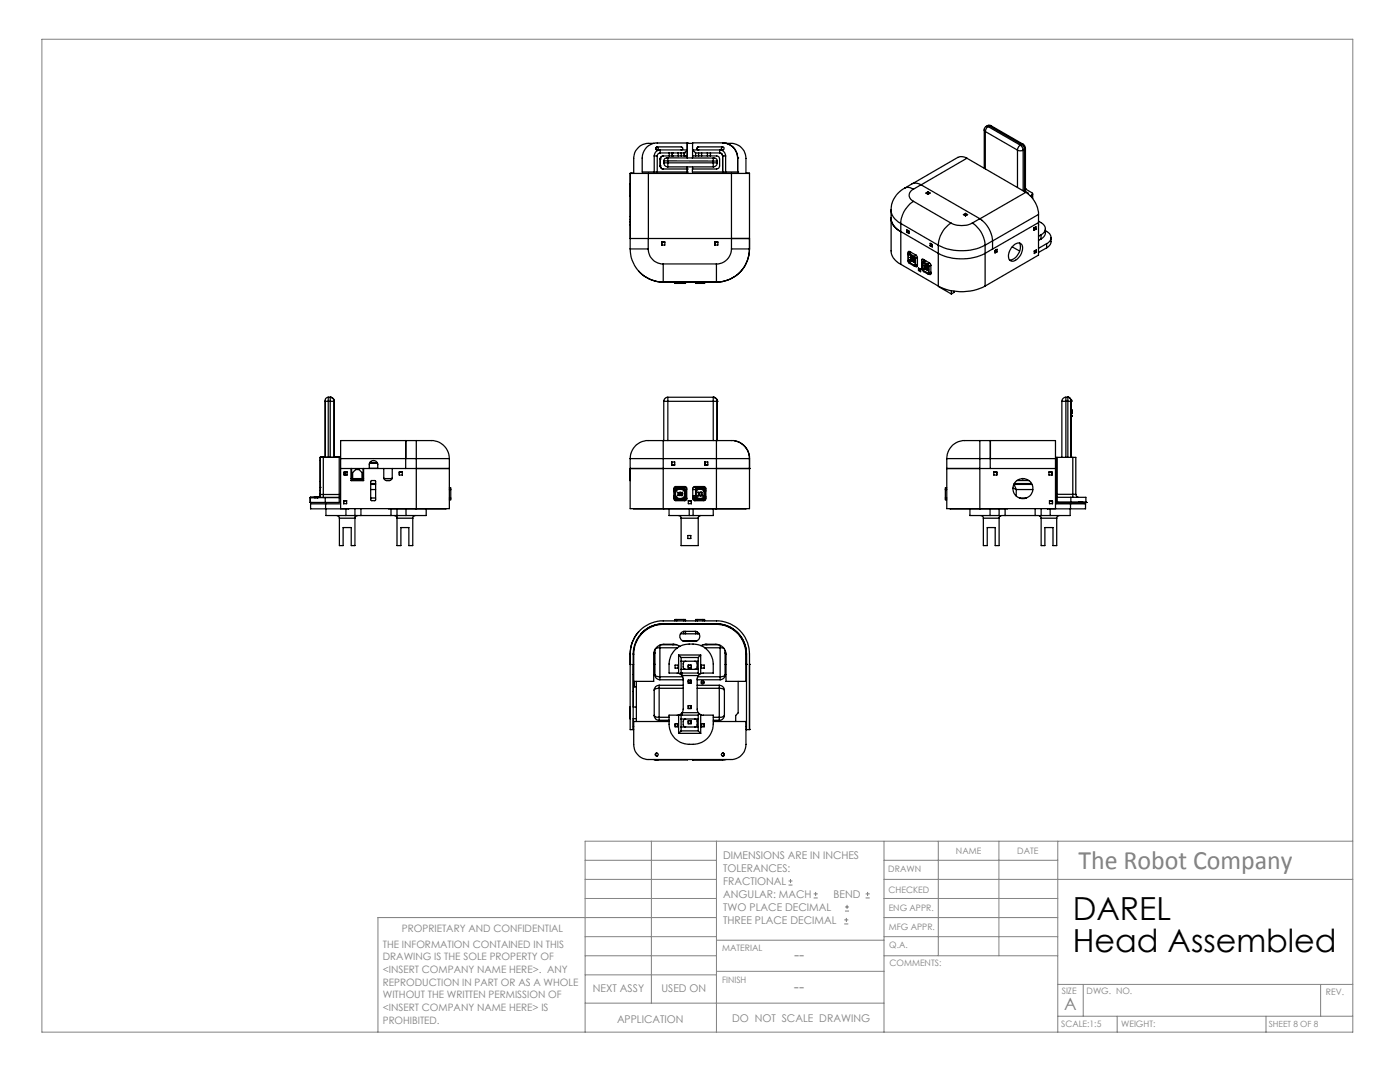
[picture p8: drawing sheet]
<svg xmlns="http://www.w3.org/2000/svg" width="279mm" height="216mm" viewBox="0 0 279 216" stroke-linecap="round" stroke-linejoin="round" font-family="sans-serif">
<g fill="none" stroke="#808080" stroke-width=".2">
<path d="M8.4 7.8h261.6v198.2h-261.6zM116.8 171.7h26.2M116.8 175.5h26.2M116.8 179.3h26.2M130 167.9v32.3M143 167.9v38.1M157.4 176.6h.8M157.4 175.8h.8M157.8 175.4v.8M162.4 179.2h.8M162.4 178.4h.8M162.8 178v.8"/>
<path d="M172.8 179.2h.8M172.8 178.4h.8M173.1 178v.8M176.4 167.9v38.1M176.4 171.7h34.7M176.4 175.5h93.6M176.4 179.3h34.7M187.3 167.9v22.8M199.4 167.9v22.8M211.1 167.9v38.1M270 167.9h-153.2v38.1M116.8 190.7h26.2"/>
<path d="M116.8 186.9h26.2M116.8 194.5h26.2M143 193.8h33.4M143 187.6h33.4M143 183.1h-67.6v22.9M168.5 184.4h.8M168.5 183.6h.8M168.6 181.8h.8M168.6 181h.8M168.9 183.2v.8M169.1 180.6v.8M176.4 190.7h34.7"/>
<path d="M176.4 183.1h34.7M176.4 186.9h34.7M211.1 196.4h58.9M216.2 196.4v6.4M263.6 196.4v6.4M116.8 200.2h59.6M211.1 202.8h58.9M223 202.8v3.2M252.7 202.8v3.2"/>
</g>
<g fill="none" stroke="#000" stroke-width=".25">
<path d="M125.8 36.7h.1M125.8 39.2h.1M125.8 34.6h3.6M125.8 36.8v2.3M126.1 34.6h.1M126.4 34.6h-.6v15.1M129.4 34.6h16.6M129.4 34.6v13M130.5 28.6a3.3 3.3 0 0 0-3.8 1.8l-.2 1.2v3M130.6 34.3h.6M130.6 31.1h.6M130.6 31.1v3.2"/>
<path d="M131.2 31.1v3.2M131.2 34.3h6M131.2 29.3l.2 .3-.3 .3M131.8 33.1a.6 .6 0 0 0 .6 .6h4.8M131.8 30.5a.6 .6 0 0 0-.6 .6M131.8 31.7h.1M131.8 33.1h.1M131.8 30.5v-.6a1.2 1.2 0 0 0-1.2 1.2M131.8 31.7v1.4M131.8 30.5h1.8M132.5 32.1h.8M132.5 32.5h.8"/>
<path d="M132.5 32.5a.85 .85 0 0 0 .8 .8M132.5 32.1v.4M133.3 31.5v.6M133.3 32.5v.8M133.3 31.5h-.2a.6 .6 0 0 0-.6 .6M133.3 32.1v.4M133.3 32.1h9M133.3 31.5h9M133.3 32.5h9M133.3 33.3h9M133.6 31.1h-1.2a.6 .6 0 0 0-.6 .6M133.6 30.5h.6"/>
<path d="M133.6 31.1h.6M133.6 30.5v.6M134.2 30.5h.1M134.2 31.1h.1M134.2 30.5h1.2M134.2 31.1h1.2M134.2 30.5v.6M135.4 30.5h.6M135.4 31.1h.6M135.4 30.5v.6M136 30.5h.6M136 31.1h.6"/>
<path d="M136 29.9a.3 .3 0 0 0 .3-.3 .3 .3 0 0 0-.3-.3h-4.8a.3 .3 0 0 0-.3 .3 .3 .3 0 0 0 .3 .3h6l-.6 .6M136 30.5v.6M136.6 30.5h.1M136.6 31.1h.1M136.6 31.1h.6M136.6 30.5v.6M137.2 34.3h.1M137.2 33.7h.1M137.2 28.5h.1M137.2 28.5h-6a2.95 2.95 0 0 0-3 3v2.8h2.4M137.2 28.5v3M137.2 33.3v1"/>
<path d="M137.2 28.6h1M138.2 31.1h.6M138.2 33.3v1h6M138.8 31.1h.6M138.8 30.5h.6M138.8 30.5v.6M139.4 29.9a.3 .3 0 0 1-.3-.3 .3 .3 0 0 1 .3-.3h4.8a.3 .3 0 0 1 .3 .3 .3 .3 0 0 1-.3 .3h-6l.6 .6M139.4 30.5h.6M139.4 31.1h.6M139.4 30.5v.6M140 31.1h1.2M140 30.5h1.2"/>
<path d="M140 30.5v.6M141.2 31.1h.6M141.2 30.5h.6M141.2 30.5v.6M141.8 31.1h1.2a.6 .6 0 0 1 .6 .6v1.4a.6 .6 0 0 1-.6 .6h-4.8M141.8 30.5h1.8M141.8 30.5v.6M142.3 31.5h.2a.55 .55 0 0 1 .6 .6M142.3 32.1h.8M142.3 31.5v.6M142.3 32.5h.8M142.3 32.5v.8"/>
<path d="M142.3 32.1v.4M143.1 32.5a.78 .78 0 0 1-.8 .8M143.1 32.1v.4M143.6 30.5a.6 .6 0 0 1 .6 .6M143.6 30.5h.1M143.6 30.5v-.6a1.2 1.2 0 0 1 1.2 1.2M144.2 29.3a.31 .31 0 0 0-.2 .4 .31 .31 0 0 0 .3 .2M144.2 31.1h.1M144.2 34.3h.1M144.2 31.1h.6M144.2 34.3h.6M144.2 28.5a3 3 0 0 1 3 3"/>
<path d="M144.2 28.5h.1M144.2 31.1v3.2M144.2 28.5h-6v3M144.8 34.3h2.4M144.8 31.1v3.2M144.9 28.6a3.2 3.2 0 0 1 3.9 2.2l.1 3.8M146 34.6h3.6M146 34.6v15.1M147.2 31.5h.1M147.2 34.3h.1M147.2 31.5v2.8M149 34.6h.6v15.1"/>
<path d="M149.3 34.6h.1M180.5 37.6a5 5 0 0 0-2.7 4.3M180.5 37.6l.8-.2 1 .3M182.3 37.7a1.28 1.28 0 0 0-.9 1.3 1.28 1.28 0 0 0 .9 1.2M183.8 36.9l-.7-.3-.7-.1-1.9 1.1M183.8 36.9l-1.5 .8M183.8 36.9l11.7 6.7M185 38.6l.2-.1 .2 .1M185.2 38.3v.5M185.2 38.3l.4 .2-.4 .3M185.2 38.3l-.4 .2 .4 .3M193 31.6l-1.1-.3-.7 .1-9 5.2"/>
<path d="M193 31.6l11.7 6.8M193 31.6l-9.2 5.3M196.4 25.9l.2 .3M196.4 25.9v7.7M196.6 26.2l6.5 3.8M196.6 26.2v7.5M196.8 25.2l-.3 .4-.1 .3M196.8 25.2l.4 .1M197.1 25.1l.3-.1 .4 .1M197.1 25.1h.4M197.1 25.1l-.3 .1M197.2 25.3l-.3 .2-.3 .7"/>
<path d="M197.2 25.3l6.4 3.7M197.5 25.1l6.4 3.7M197.5 25.1l-.3 .2M197.8 25.1h-.3M197.8 25.1l6.4 3.7M203.1 30l.4 .1 .7-.1M203.1 30v7.4M203.6 29l-.3 .2-.2 .8M203.6 29l.3 .2 .3 .8M203.9 28.8l.4 .4 .2 .6M203.9 28.8l-.3 .2M204.2 28.8l.3 .4 .1 .4"/>
<path d="M204.2 28.8h-.3M204.2 30v8.1M204.5 29.8l-.3 .2M204.5 29.8v8.4M204.6 37.7l1.3 .8a.26 .26 0 0 1 .2 .2 .26 .26 0 0 1-.2 .2M204.6 37.7h.1M204.6 29.6l-.1 .2M204.6 29.6v8.7M204.6 38.2l.5 .3M204.7 38.4a5.6 5.6 0 0 1 2.6 4.4M204.7 38.4l-9.2 5.3M205.1 38.5l.1 .2"/>
<path d="M205.1 38.5v.1M205.9 38.9l-.3 .2M205.9 38.9v.5M206.1 38.7v.9M125.8 49.7h3.6M125.8 47.6h3.6M125.8 49.7a6.6 6.6 0 0 0 6.6 6.6M125.8 43.2v.6M125.8 44.3v.6M125.8 44.9h.1M125.8 43.2h.1M125.8 43.8h.1"/>
<path d="M125.8 44.3h.1M127.5 54.1a6.4 6.4 0 0 0 4.9 2.2M129.4 49.7a3 3 0 0 0 3 3M129.4 47.6h20.2M129.4 47.6v2.1M132.1 48.3h.6v.6h-.6zM132.4 52.7v3.6M132.4 52.7h10.6M132.4 56.3h10.6M134.7 56.3v.3h.3M135 56.6h1.5M135 56.3v.3"/>
<path d="M136.5 56.3v.3M136.8 56.3v.3h-.3M138.8 56.3v.3h.4M139.2 56.6h1.1M139.2 56.3v.3M140.3 56.3v.3M140.6 56.3v.3h-.3M142.7 48.3h.6v.6h-.6zM142.7 48.3v.6M143 52.7v3.6M146 49.7a3 3 0 0 1-3 3M146 49.7h3.6"/>
<path d="M149.6 49.7a6.6 6.6 0 0 1-6.6 6.6M177.8 43.5a3.1 3.1 0 0 0 2 2.7M179.8 46.2l7.5 4.4a10.6 10.6 0 0 0 10.7-.9h.1M179.8 44.6a3.2 3.2 0 0 1-2-2.7v8.2a3.1 3.1 0 0 0 2 2.6M179.8 44.6l7.5 4.3M179.8 44.6v8.1M179.8 52.7l7.5 4.4M181.2 46v.2M181.2 46.2l-.2 .2M181.2 46.2l.2 .2M181.3 50.3v.3M181.3 52v-1.1l.2-.1 1 .6 .1 .2v1.2l-.1 .1-1-.5"/>
<path d="M181.3 52l.2 .4M181.4 46.1v.5l-.4-.2M181.4 46.1l-.4-.2v.5M181.4 46.1l-.2 .1M181.5 50.6h-.3l.1 1.8 1.2 .7 .2-.1M181.5 50.6l1 .6M181.5 50.2l1.5 .9 .1 2M181.5 50.2h-.2v.1M181.5 50.2l-.2 .1M181.6 51.4l.2 .3M181.6 51.4h.1M181.7 51.4l.4-.3v.3"/>
<path d="M181.7 51.4l.1 .3M181.7 51.8l-.4 .2M181.7 50.3h.1M181.8 50.3l-.5 .3M181.8 51.7l-.1 .2M181.8 51.8l.2 .3M181.8 51.8l-.1 .1M181.8 51.7l.2 .4M181.9 50.4l-.4 .2M181.9 51.5h.1M181.9 51.5l-.1 .2M181.9 51v.2"/>
<path d="M182 51.5l-.2 .2M182 52.1l-.5 .3M182 51.1l-.4 .3M182 51.6l.2 .3-.2 .1 .2 .2M182 51.6h.1M182 51.6l-.2 .1M182 52v.1M182.1 52h.2M182.1 52l.1 .1M182.1 51.6l.1 .4M182.2 51.8l-.1 .1M182.2 52h-.1"/>
<path d="M182.2 52.1l.1 .1M182.2 51.4l-.1 .1M182.2 51.4l-.3 .1M182.2 52.2l.1 .1M182.2 52h.1M182.2 51.4l-.2 .1M182.3 51.7v.5M182.3 51.7v.1M182.3 51.9l-.1 .1M182.3 52.1h-.1M182.3 40.2a5.5 5.5 0 0 0-2.5 4.4M182.3 51.8v.5"/>
<path d="M182.3 40.2l7.5 4.3M182.4 51.5l.1 .1M182.4 51.5l-.4 .1M182.4 51.5l-.3 .1M182.5 51.2l.2 .4M182.5 52.2l.1 .1M182.5 52.1l.1 .1M182.6 51.5l-.3 .2M182.6 51.6l-.3 .2M182.6 52.1l-.3 .2M182.6 53.1l.2 .1M182.7 51.6v1.4"/>
<path d="M182.8 50.9l-.3 .3M183.1 52.9h.1M183.1 53.1l-.1 .1h-.2M183.1 52.8l-.5 .3M183.1 51.4l-.4 .2M183.1 52.7l-.4 .3M183.1 53.1l-.3 .1M183.7 53.7v.5l-.4-.2M183.7 53.7l-.4-.2v.5M183.7 53.7l-.4 .3M183.9 53.5l.3 .5M183.9 51.9v1.6"/>
<path d="M184.1 53.4l-.2 .1M184.2 51.8l1.3 .7 .3 .5M184.2 51.8l-.2-.1-.1 .2M184.2 51.8l-.3 .1M184.4 52.3l-.3 .1 .1 1.6 1 .7 .2-.2M184.4 52.2v-.4l.2 .2-.4 .2M184.4 52.3l.7 .4M184.5 53l.1 .4-.1 .2M184.5 53h.1M184.5 53l.2 .3 .1-.1M184.7 53.4l.2 .4M184.7 53.4l-.2 .2"/>
<path d="M184.7 53.5l-.2 .1M184.7 53.6l-.5 .3M184.7 52l-.3 .3M184.8 53.2h.1M184.9 52.7l-.4 .3M184.9 53.8l.3 .2M184.9 53.7v.1M184.9 53.2l-.2 .2M184.9 52.8l-.4 .2M185 53.3v.5l-.1-.1M185 53.3h.1M185 53.7h-.1"/>
<path d="M185.1 53.8l.1 .1M185.1 53.3v.5M185.1 52.7l.3 .4M185.2 52.9l-.4 .3M185.2 53.9v.1M185.2 53l-.3 .2M185.3 53.1l-.3 .2M185.3 53.1l-.6 .3M185.3 53l-1.1-.6v1.5M185.3 53v1.6l-1.1-.7M185.3 53.7l-.2 .1M185.3 53.2l-.2 .1"/>
<path d="M185.3 53.8l-.1 .1M185.3 53.9l-.1 .1M185.3 53v.1M185.4 53.1v1.4M185.5 52.5l-.4 .2M185.7 54.4h.1M185.8 54.6l-.1 .2h-.2M185.8 54.4l-.5 .3 .2 .1M185.8 53v1.6M185.8 54.3l-.4 .2M185.8 52.9l-.4 .2M185.8 54.6l-.3 .2"/>
<path d="M185.8 48.9l-.2 .1M185.8 48.7v.2M185.8 48.9l.3 .1M186.1 48.8l-.5-.3v.5M186.1 48.8v.5l-.5-.3M186.1 48.8l-.3 .1M187.3 48.9a10.5 10.5 0 0 0 9.3 0M187.3 57.1a10.2 10.2 0 0 0 9.3 0M187.3 48.9v8.2M187.4 57.2l2.5 1.5M189.8 44.5a4.8 4.8 0 0 0 4.2 0M189.8 44.5a5.6 5.6 0 0 0-2.5 4.4"/>
<path d="M189.9 58v.7M190.4 58.1v.2l-.5 .4M192.5 43l.2-.1 .2 .1M192.7 42.6l.4 .2-.4 .3M192.7 42.6l-.4 .2 .4 .3M192.7 42.6v.5M194 44.5a5.5 5.5 0 0 1 2.6 4.4M195.5 43.6l.5 .4M195.5 43.6l-1.5 .9M196 44a5.8 5.8 0 0 1 2.1 4.1M196.6 48.9v8.2M198 48.1l-1.4 .8"/>
<path d="M198.1 48.1v1.6M198.6 50h.1M198.6 50l.2 .1M198.6 50v.5l.4-.3M198.6 50l.4-.3v.5M198.8 50.1l-.2 .1M198.8 49.8v.3M198.8 50.1l.2 .1M202 49.2l1.5 .9M202 49.2a1.13 1.13 0 0 1 2-.2 2.6 2.6 0 0 1-2.1 3.1 1.28 1.28 0 0 1-.5-1.9zM203.4 48.5a2.59 2.59 0 0 1-1.9 3.4M206.3 45.5h.1"/>
<path d="M206.3 45.5l.3 .1M206.3 45.5l.5-.2v.4l-.5 .3zM206.4 50.1v.5l.4-.3M206.4 50.1l.4-.3v.5M206.4 50.1l.4 .2M206.6 45.4v.2M206.6 45.6l-.3 .1M206.6 45.6l.2 .1M207.3 44.8v.1M207.3 44.1l.5 .3a1.28 1.28 0 0 1 .8 1.2 1.28 1.28 0 0 1-.8 1.2M207.3 42.8l-9.2 5.3M207.3 44.4l-9.2 5.3"/>
<path d="M207.3 42.8v8.1l-10.7 6.2M207.8 46.8l-.5 .4M207.8 46.8v.9M207.8 47.7l-.5 .3M208.6 45.6a1.72 1.72 0 0 1-.8 2.1M208.6 46a1.34 1.34 0 0 1 1.1 1.2 1.34 1.34 0 0 1-.8 1.4M208.9 48.6l-1.6 1M208.9 48.6v.9M208.9 49.5l-1.6 .9M209.8 47.4a1.72 1.72 0 0 1-.9 2.1M65.5 79.3a.63 .63 0 0 0-.6 .8M65.5 79.3v.8"/>
<path d="M65.5 79.3h.4M65.9 79.3v.8M65.9 79.3a.78 .78 0 0 1 .8 .8M65.9 79.3h.1M65.9 79.3a.85 .85 0 0 1 .8 .8M133.3 79.3v.8M133.3 79.3a.85 .85 0 0 0-.8 .8M133.3 79.3h9M142.3 79.3v.8M142.3 79.3a.78 .78 0 0 1 .8 .8M142.3 79.3h.1M212.7 79.3v.8"/>
<path d="M212.7 79.3a.85 .85 0 0 0-.8 .8M212.7 79.3h.4M213.1 79.3v.8M213.1 79.3a.6 .6 0 0 1 .6 .6M213.1 79.3h.1M213.7 79.9v.2M213.7 79.9h.1M213.7 80h.1M213.7 80v11.3M61.9 99.3h3v1M61.9 99.3h.1M61.9 99.3h2.6"/>
<path d="M62.7 99.2h.6M62.7 99.2h.1M62.7 99.3h.6M62.7 99.3h.1M63.3 99.2h.1M63.3 99.2h-1.4v1.1M63.3 99.3h.1M63.9 98.6a.54 .54 0 0 1-.6 .6M63.9 91.3h.6M63.9 98.6a.6 .6 0 0 1-.6 .6M63.9 98.6v.1a.54 .54 0 0 1-.6 .5M63.9 97.3v.6"/>
<path d="M63.9 97.3h.1M63.9 96.1v1.2M63.9 91.3v.6M63.9 91.3h3.8M63.9 98.6h.1M63.9 97.9h.1M63.9 96.1h.1M63.9 91.9h.1M63.9 98.7h.6M63.9 98.7a.6 .6 0 0 1-.6 .6M63.9 91.3h.1M63.9 91.3v7.4"/>
<path d="M64.5 98.7v.6M64.5 91.3h.6M64.5 91.3h.1M64.5 99.3h3.2M64.5 98.7h3.2M64.5 91.3v7.4M64.9 80.1h.6M64.9 80.1v11.2h-.4M65.5 80.1h.4M65.5 80.1v11.2M65.9 80.1h.8M65.9 80.1v11.2"/>
<path d="M66.5 91.3h.6M66.7 80.1h.1M66.7 80.1v11.2M66.7 80.1v11.2h.4M67.1 91.3h.1M67.7 99.3h.1M67.7 98.7v.6M67.7 91.3h.1M67.7 99.3v1h-2.8M67.7 91.3v7.4M68 93.5h21.7M68 91.5h15.1"/>
<path d="M68 91.5v10h15.1M68.6 99.9h.6v.6h-.6zM68.6 99.9h.6M68.7 94.2h.6v.6h-.6zM69 94.2v.6M70.1 93.5v2.4h2.5v-2.4M70.1 95.5h.1M70.2 93.5v2.4M70.4 94.3l.6-.6h.6l.6 .6v1.4h-1.8zM70.4 95.5h1.8M72.5 93.5v2.4M72.5 95.5h.1"/>
<path d="M73.7 93.5v-.8a.85 .85 0 0 1 .8-.8 .85 .85 0 0 1 .9 .8v.8M73.7 93.5h1.7M73.7 92.5h1.7M73.9 92.2v.3M74 99.4h1M74 97.7h1M74 96.5h1M74 96.7h1M74 92.1v.2h1.3M74 96l.8-.1 .2 .1v3.8l-.2 .1h-.6l-.2-.1zM76.6 93.5v1.8a.6 .6 0 0 0 .6 .6M76.6 95.5h1.6"/>
<path d="M77.1 95.9h.7M78.3 93.5v1.8a.6 .6 0 0 1-.6 .6M79.7 94.2h.6v.6h-.6zM81 87.9v3.6zM81 91.5v2M83.1 87.9v3.6M83.1 87.9h1.8a4 4 0 0 1 4.7 3.2l.1 .4M83.1 91.5h6.6M83.1 87.9h-15.1v3.6M83.1 91.5v10M89.7 97.4h.3v.3M89.7 91.5v10h-6.6"/>
<path d="M89.7 99.4h.3M89.7 97.7h.3M90 99.4v.3h-.3M90 97.7v1.7M125.8 91.5h6.6M125.8 91.5v10h6.6M132.4 87.9h-1.9a4.1 4.1 0 0 0-4.6 2.7l-.1 .9M132.4 87.9v3.6M132.4 87.9h10.6M132.4 91.5h10.6M132.4 91.5v10M132.5 80.1h.8"/>
<path d="M132.5 80.1v7.8M133.3 80.1h9M133.3 80.1v7.8M134.1 92.2h.6v.6h-.6zM134.5 98a.81 .81 0 0 1 0 1.1M134.5 99.3h.2M134.5 97.8h.2M134.6 97.2l.2-.1h1.9l.3 .2v2.4l-.3 .2h-1.8l-.4-.2v-2.3zM134.7 97.7l.3-.3h1.6l.2 .3v1.7M134.7 99.4l.2 .3h1.7l.2-.3M134.8 98.4a.96 .96 0 0 1 1.5-.7 .96 .96 0 0 1 0 1.7 .96 .96 0 0 1-1.5-.7M135 97.6h1.5l.2 .3v1.3l-.2 .3h-1.5l-.2-.3v-1.3z"/>
<path d="M135.2 98.2l.3 .3 .2-.3-.2 .4 .2 .3-.2-.3-.3 .3 .2-.3zM135.8 98.2l.3 .3 .1-.3v.7h-.1a.18 .18 0 0 1-.3-.1 .18 .18 0 0 1 .1-.2l.1-.1zM135.9 98.6h.2v.2h-.2zM136.1 98.5h.1M136.7 99.7v.2M136.8 99.5h.3M136.8 99.4h.3M136.8 97.7h.3M137 97.3h-2.3v2.5h2M137.4 99.9h.6v.6h-.6zM137.4 99.9h.6M138.3 99.4h.5"/>
<path d="M138.3 97.7h.5M138.3 99.5h.4v.4M138.3 97.3l.3-.2h1.9l.3 .2 .1 2.3-.2 .2-2 .1-.4-.2zM138.4 97.3h2.2v2.5h-1.9M138.8 99.4l.2 .3h1.4l.2-.3M138.9 98a.96 .96 0 0 1 1.6 0M138.9 99a.92 .92 0 0 0 1.6 0M138.9 97.6h1.6v1.9h-1.6zM139.8 99l-.2-.4 .2-.4-.3 .3-.3-.3 .3 .4-.3 .4 .3-.4 .2 .4h.6l-.2-.2v-.6l-.1 .6-.2 .2M140.6 97.7l-.3-.3h-1.3l-.2 .2v1.8M140.6 99.3h.3M140.6 97.8h.3"/>
<path d="M140.7 92.2h.6v.6h-.6zM140.7 92.2v.6M140.9 98a.77 .77 0 0 0 0 1.1M142.3 80.1h.8M142.3 80.1v7.8M143 87.9v3.6M143 87.9h1.8a4 4 0 0 1 4.7 3.2l.1 .4M143 91.5h6.6M143 91.5v10M143.1 80.1h.1M143.1 80.1v7.8M146.6 88a3.5 3.5 0 0 1 3 3.5"/>
<path d="M149.6 93.5h-23.9l.1 2.4M149.6 93.5h.1M149.6 91.5v10h-6.6M188.7 99.4v.3h.2M188.7 99.4h.2M188.7 97.7h.2M188.7 97.7v1.7M188.9 97.4h-.2v.3M188.9 91.5h6.6M188.9 93.5h21.7M188.9 91.5v10h6.6M195.5 87.9h-1.8a4.1 4.1 0 0 0-4.6 2.7l-.2 .9"/>
<path d="M195.5 87.9v3.6M195.5 87.9h15.1v3.6M195.5 91.5h15.1M195.5 91.5v10M197.6 87.9v5.6M197.7 87.9v3.6M198.3 94.2h.6v.6h-.6zM202.1 97.4l.7 .3M202.3 96.7h3.7M202.4 96.7l.4 1M202.4 96.5h3.5M202.8 97.7h3.3"/>
<path d="M202.8 97.7v1.3M203 95.9h2.4M203.4 99.4h1.4M203.7 96.5v.2M203.9 95.5h.4M204 95.5h.1M204.6 96.5v.2M209.3 94.2h.6v.6h-.6zM209.4 99.9h.6v.6h-.6zM209.4 99.9h.6M209.9 94.2v.6M210.6 93.5h.1"/>
<path d="M210.6 91.5v10h-15.1M210.9 98.6v.6M210.9 98.6h3.2M210.9 99.2h2.8M210.9 91.3v7.3M210.9 99.2v1.1M211.9 80.1h.8M211.9 80.1v11.2M212.7 80.1h.4M212.7 80.1v11.2M213.1 80.1h.6M213.1 80.1v11.2"/>
<path d="M213.7 80.1h.1M213.7 83.1h.1M213.7 81.8h.1M213.7 82.9h.1M213.7 82.5h.1M213.7 82.3h.1M213.7 82h.1M213.7 81.8v1.1M213.7 82.9v.2M213.7 82.8v.2M213.7 82.5v.5M213.7 82v.5"/>
<path d="M213.7 82v.2M213.7 81.8v.3M213.7 82.8v.3M213.7 82.4v.4M213.7 82.1v.3M213.7 82v.1M213.7 81.8v.2M213.7 82.1v.2M213.7 82.3v.2M213.7 82.5v.3M213.7 82.2v.3M213.7 81.8v.4"/>
<path d="M213.7 82.4h.1M213.7 82.2v.2M213.7 82.8h.1M213.7 82.1h.1M213.7 99.2v1.1h3M213.7 99.2h3v1.1M214.1 98.6h.6M214.1 91.3h.6v7.3M214.1 98.6v.6M214.1 91.3h-3.2v9M214.1 91.3v7.3M214.7 98.6l.2 .5 .3 .1"/>
<path d="M61.9 100.3h3M61.9 100.3h.1M65 100.5h-3v1h3M65 100.5v1M65 100.5h3M65.1 101.5v1.4h3.9M67.2 102.9l.4 .1 .1 .4M67.7 103.4h3.1M67.7 103.4v5.5h.8v-3.6h1.6v3.6h.7v-5.5M69 102.9h1.8M69 101.5v1.4M69.6 101.5h-4.6"/>
<path d="M70.8 102.9h.1M70.8 103.4h.1M70.8 101.5v1.4M70.9 102.9h.4M70.9 102.9l-.1 .5M71.3 102.9h.7M71.3 102.9l-.3 .1-.2 .4M72 102.9h6M72 101.5v1.4M77.6 101.5h5.4M78 102.9h.7M78 101.5v1.4"/>
<path d="M78.7 102.9h.5M78.7 102.9l.5 .2v.3M79.2 102.9h.1M79.2 102.9v.5M79.2 102.9h1.8M79.2 103.4h3.2M79.2 103.4v5.5h.8v-3.6h1.6v3.6h.8v-5.5M79.2 101.5v1.4M81 101.5v1.4M82.9 102.9l-.4 .1-.1 .4M83 101.5h.1M85.1 101.5v1.4h-4.1"/>
<path d="M89 101.5h-6M126.5 101.5h6M132.4 101.5h10.6M132.5 101.5h.1M132.5 101.5h10.4M133.5 101.5v1.4h4M135.4 102.9l.4 .1 .1 .4M135.9 103.4h3.4M135.9 103.4v5.5h3.4v-5.5M137.3 106.9h.6v.6h-.6zM137.5 102.9h.8M137.5 101.5v1.4"/>
<path d="M138.3 101.5v1.4M139.8 102.9l-.4 .2-.1 .3M142.3 101.5v1.4h-4M142.9 101.5h.1M148.9 101.5h-6M189.6 101.5h6M193.6 101.5v1.4h4M195.6 101.5h.1M195.8 102.9l.4 .2 .1 .3M196.3 103.4h3.1M196.3 103.4v5.5h.7v-3.6h1.6v3.6h.8v-5.5M197.6 102.9h1.8"/>
<path d="M197.6 101.5v1.4M199.4 102.9h.2M199.4 101.5v1.4M199.6 102.9l-.2 .5M200.6 102.9h-1M200.6 102.9h6M200.6 101.5v1.4M201 101.5h-5.4M206.6 102.9h.9M206.6 101.5v1.4M207.5 102.9l.3 .5M207.8 102.9h-.3"/>
<path d="M207.8 102.9h1.8M207.8 103.4h3.1M207.8 103.4v5.5h.7v-3.6h1.6v3.6h.8v-5.5M207.8 101.5v1.4M209 101.5h4.6M209.6 101.5v1.4M210.6 100.5h3M210.9 100.3h.1M210.9 100.3h5.8M211.4 102.9l-.4 .1-.1 .4M213.6 101.5v1.4h-4M213.6 100.5h3v1h-3"/>
<path d="M213.6 100.5v1M215.3 100.3h.6M215.3 100.3h.1M215.9 100.3h.1M216.7 100.3h.1M125.8 132.6h.1M125.8 130.5a6.6 6.6 0 0 1 6.6-6.6h10.6a6.6 6.6 0 0 1 6.6 6.6v15.1h-.6v-15.1M125.8 130.5v15.1h.6v-15.1M126.4 130.5h.1M126.4 132.6h.1M126.4 134.5h.1M126.4 138h.1"/>
<path d="M126.6 136v1.1h.4M127 136v8M127.5 126.1a6.8 6.8 0 0 0-1.7 4.4M130.5 134.6h.2M130.5 132.6h.2M130.5 130.2h.2M130.5 130.4h.2M130.6 137.7v5M130.7 134.7a.89 .89 0 0 0 1 .3M130.7 134.7a.96 .96 0 0 0 1 .9M130.7 129.6v5.1M131.6 136.7v.6"/>
<path d="M131.6 136.7a.96 .96 0 0 0-1 1M131.6 137.3a.89 .89 0 0 0-1 .4M131.6 136.7h4.7M131.6 137.3v5.8M131.6 137.3h4.7M131.7 135v.6M131.7 128.7v.6M131.7 129.3l-.9 .2M131.7 129.3v5.7M131.7 135.6h4.6M131.7 129.3h3.5M131.7 135h4.5"/>
<path d="M131.9 128.7h3.1M132.4 124.5a5.8 5.8 0 0 0-4.5 2M132.4 124.5a6 6 0 0 0-6 6M132.4 124.5v.1M132.4 124.5h10.6M133.3 124.5h.1M134.3 128.6v.1M134.4 128.6h-1.9a2.05 2.05 0 0 0-2 2v5.4h-4v-5.4a5.9 5.9 0 0 1 6-6h10.4a6 6 0 0 1 6 6v5.4h-4v-5.4a2.05 2.05 0 0 0-2-2h-2M134.4 128.6l.7 .1 .6 .3M134.5 128.6v.1M134.7 124.5v.1M134.7 132.7h.6v.6h-.6z"/>
<path d="M135 123.6h-.3v.3M135 123.6v.3M135 124.5v.1M135 123.6h1.5M135.4 134.3l.7 .5M135.4 130.7l.5 .5M135.4 134.3h-1.9a7.1 7.1 0 0 1 .3-3.1 4.2 4.2 0 0 1 5-2.6 4 4 0 0 1 3.5 3.9v1.8l-2.5 .1M135.4 130.7v3.6M135.4 130.7h4.4M135.8 126.5h3.7M135.9 134.3h-.5M135.9 134.3h.1"/>
<path d="M135.9 131.2v3.1M135.9 133.6h3.4M135.9 134.3h3.4M135.9 131.2h3.4M135.9 131.9h3.4M136 126.2l.5-.2h2.2a.99 .99 0 0 1 1 1 .99 .99 0 0 1-1 1h-2a1 1 0 0 1-1-.7 1 1 0 0 1 .3-1.1zM136.1 134.3v.5M136.1 134.8l.2 .7v6l-.2 .7M136.1 134.8h3.2M136.3 127.9h2.8M136.5 123.6h.3v.3M136.5 123.6v.3"/>
<path d="M136.5 124.5v.1M136.5 126v.5M136.8 124.5v.1M136.8 126v.5M136.8 131.9a.49 .49 0 0 0-.5 .6l.1 .7 .4 .4M137.3 132.7h.6v.6h-.6zM137.3 135.7h.6v.6h-.6zM137.4 136.1h.5M137.5 132.7a.3 .3 0 0 0 0 .5 .3 .3 0 0 0 .4-.1M137.5 135.7a.3 .3 0 0 0 0 .5 .3 .3 0 0 0 .4-.1M137.6 127.9v.1M137.8 127.9v.1"/>
<path d="M137.8 132.7l.1 .1M137.8 135.7l.1 .1M138.6 131.9a.49 .49 0 0 1 .5 .6v.7l-.5 .4M138.8 124.5v.1M138.8 126v.5M139.1 135.6h4.6M139.1 136.7h4.4M139.1 137.3h4.4M139.2 123.6h-.4v.3M139.2 123.6v.3M139.2 124.5v.1M139.2 126.1v.4"/>
<path d="M139.2 123.6h1.1M139.2 135h4.5M139.3 134.3l.3 .3M139.3 134.8l-.2 .5v6.4l.2 .5M139.3 131.2v3.1M139.6 134.6l-.3 .2M139.8 134.4l-.2 .2M139.8 130.7l-.5 .5M139.8 130.7v3.7M139.9 132.7h.6v.6h-.6zM140.3 123.6h.3v.3M140.3 123.6v.3"/>
<path d="M140.3 124.5v.1M140.3 128.7h3.1M140.5 136.2l-.3-.1-.2 .3M140.6 124.5v.1M140.7 129.3h3M140.9 128.6l-1 .2M140.9 128.6v.1M141.1 128.6v.1M142.1 124.5h.1M143 124.5a6 6 0 0 1 6 6M143 124.5v.1M143.5 136.7v.6"/>
<path d="M143.5 136.7a1.02 1.02 0 0 1 1.1 1M143.5 137.3a1 1 0 0 1 1.1 .4M143.5 137.3v5.8M143.7 135v.6M143.7 128.8v.5M143.7 129.3l.8 .1M143.7 129.3v5.7M144.6 137.7v5M144.7 134.7a.89 .89 0 0 1-1 .3M144.7 134.7a.96 .96 0 0 1-1 .9M144.7 134.6h.2M144.7 129.8v4.9"/>
<path d="M144.7 130.2h.1M144.7 130.4h.2M144.7 132.6h.2M147.3 136v6.2l-.5 .6v1.2M148.9 132.6h.1M148.9 130.5h.1M149 132.6h.1M149.6 132.6h.1M125.8 141.1v2.3M126.4 141.1h.6M126.4 143.4h.6M126.4 145.6h.1"/>
<path d="M126.4 145h.1M130.5 151.6h.7M130.6 142.7a.89 .89 0 0 0 1 .4M130.6 142.7a.96 .96 0 0 0 1 1M131.1 150.2a.31 .31 0 0 0-.2 .4 .31 .31 0 0 0 .3 .2M131.2 151.6h.1M131.6 143.1v.6M131.6 143.7h1.9M131.6 143.1h1.9M133.5 144h-7v4.6a3 3 0 0 0 3 3h16.4a3 3 0 0 0 3-3v-4.6h-6.6M134.7 144.4h.6v.6h-.6zM134.9 144.4a.29 .29 0 0 0 0 .5 .29 .29 0 0 0 .4-.1"/>
<path d="M135.2 144.4l.1 .1M135.4 142.7h.5M135.4 142.7v3.6M135.4 146.3h4.4M135.9 145.8l-.5 .5M135.9 142.7h.1M135.9 142.7v3.1M135.9 145.1h3.4M135.9 145.8h3.4M135.9 142.7h3.4M135.9 143.5h3.4M136.1 142.2l-.7 .5"/>
<path d="M136.1 142.2v.5M136.1 142.2h3.2M136.8 143.5h-.2l-.3 .4 .1 1 .4 .2M137.2 151.6h-6M137.3 140.8h.6v.6h-.6zM137.3 143.8h.6v.6h-.6zM137.5 143.8a.3 .3 0 0 0 0 .5 .3 .3 0 0 0 .4-.1M137.5 140.8a.31 .31 0 0 0-.1 .5 .31 .31 0 0 0 .5-.1M137.8 143.8l.1 .1M137.8 140.8l.1 .1M138.2 151.7h.1M138.2 151.6v.1"/>
<path d="M138.6 143.5h.3l.2 .4v1l-.5 .2M139.3 145.8l.5 .5M139.3 142.2l.3 .3M139.3 142.7v3.1M139.6 142.5l.2 .1M139.6 142.5l-.3 .2M139.8 142.6l2.5 .1a6.6 6.6 0 0 1-.4 3.6 4.7 4.7 0 0 1-7.5 .7l-.6-1.2a7.2 7.2 0 0 1-.3-3.1h1.9M139.8 142.6v3.7M139.9 144.4h.6v.6h-.6zM140.1 144.4a.3 .3 0 0 0 0 .5 .3 .3 0 0 0 .4-.1M140.4 144.4l.1 .1M142.3 143.7h1.2"/>
<path d="M142.3 143.1h1.2M143.5 143.1v.6M144.3 150.2a.31 .31 0 0 1 .2 .4 .31 .31 0 0 1-.3 .2M144.6 142.7a1 1 0 0 1-1.1 .4M144.6 142.7a1.02 1.02 0 0 1-1.1 1M144.9 151.6l-6.7 .1M148.9 145.6h.1M148.9 145h.1M149.6 145.6h.1"/>
<circle cx="138.5" cy="99.1" r=".2"/>
<circle cx="204.1" cy="97.5" r="1.99"/>
<circle cx="140.2" cy="136.2" r=".33"/>
<circle cx="131.1" cy="150.6" r=".3"/>
<circle cx="144.3" cy="150.6" r=".31"/>
</g>
<g font-size="6.3">
<text x="214.1" y="183.6">DAREL</text>
<text x="214.1" y="189.9">Head Assembled</text>
</g>
<text font-size="5.3" fill="#808080" x="215.2" y="173.4">The Robot Company</text>
<text font-size="3.4" fill="#808080" x="212.4" y="201.4">A</text>
<g font-size="3.2" fill="#808080">
<text x="158.5" y="191.5">--</text>
<text x="158.4" y="197.9">--</text>
</g>
<g font-size="2.1" fill="#808080">
<text x="144.3" y="171.4">DIMENSIONS ARE IN INCHES</text>
<text x="144.3" y="174">TOLERANCES:</text>
<text x="144.3" y="176.6">FRACTIONAL</text>
<text x="144.3" y="179.2">ANGULAR: MACH</text>
<text x="166.4" y="179.2">BEND</text>
<text x="144.3" y="181.8">TWO PLACE DECIMAL</text>
<text x="144.3" y="184.3">THREE PLACE DECIMAL</text>
<text x="118.3" y="197.9">NEXT ASSY</text>
<text x="132" y="197.9">USED ON</text>
<text x="146.1" y="203.8">DO NOT SCALE DRAWING</text>
<text x="123.1" y="204">APPLICATION</text>
</g>
<g font-size="2" fill="#808080">
<text x="76.4" y="189.1">THE INFORMATION CONTAINED IN THIS</text>
<text x="76.4" y="191.6">DRAWING IS THE SOLE PROPERTY OF</text>
<text x="80.2" y="186">PROPRIETARY AND CONFIDENTIAL</text>
<text x="76.4" y="194.2">&lt;INSERT COMPANY NAME HERE&gt;. ANY</text>
<text x="76.4" y="196.7">REPRODUCTION IN PART OR AS A WHOLE</text>
<text x="76.4" y="199.2">WITHOUT THE WRITTEN PERMISSION OF</text>
<text x="76.4" y="201.7">&lt;INSERT COMPANY NAME HERE&gt; IS</text>
<text x="76.4" y="204.3">PROHIBITED.</text>
</g>
<g font-size="1.8" fill="#808080">
<text x="190.8" y="170.3">NAME</text>
<text x="203" y="170.4">DATE</text>
<text x="177.3" y="174.1">DRAWN</text>
<text x="177.3" y="178.1">CHECKED</text>
<text x="177.4" y="181.7">ENG APPR.</text>
<text x="177.4" y="185.5">MFG APPR.</text>
<text x="144.1" y="189.8">MATERIAL</text>
<text x="177.5" y="189.3">Q.A.</text>
<text x="144.1" y="196.2">FINISH</text>
<text x="177.5" y="192.8">COMMENTS:</text>
<text x="211.9" y="198.3">SIZE</text>
<text x="216.9" y="198.4">DWG. NO.</text>
<text x="264.6" y="198.5">REV.</text>
<text x="211.8" y="204.9">SCALE:1:5</text>
<text x="223.7" y="205">WEIGHT:</text>
</g>
<text font-size="1.7" fill="#808080" x="253.2" y="204.9">SHEET 8 OF 8</text>
</svg>
